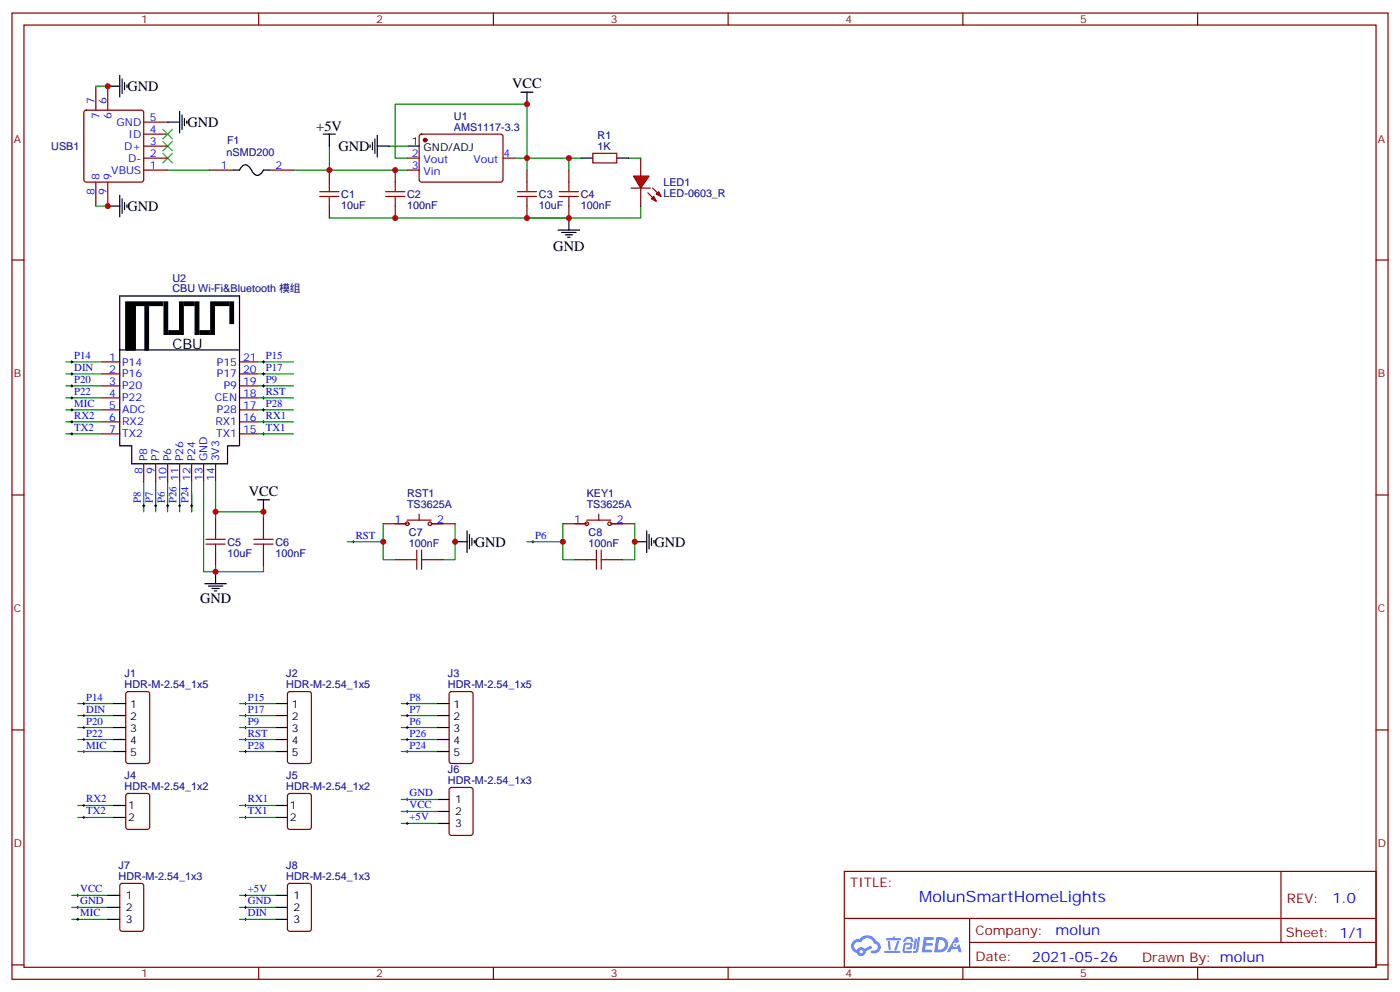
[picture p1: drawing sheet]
<svg xmlns="http://www.w3.org/2000/svg" width="412mm" height="292mm" viewBox="0 0 412 292" stroke-linecap="round" stroke-linejoin="round" font-family="sans-serif">
<g fill="none" stroke="#870000" stroke-width=".35">
<path d="M3.5 3.8h405.4v284.4h-405.4zM7.1 7.4h398.2v277.3h-398.2zM76.2 3.8v3.6M145.3 3.8v3.6M214.5 3.8v3.6M283.6 3.8v3.6M352.8 3.8v3.6M3.5 76.5h3.6M405.3 76.5h3.6M3.5 145.7h3.6M405.3 145.7h3.6M3.5 214.8h3.6"/>
<path d="M405.3 214.8h3.6M248.7 256.4h156.6v28.3h-156.6zM377.3 256.5v20.8M248.7 270.3h156.5M285.6 277.3h119.6M285.6 270.3v14.1M3.5 284h3.6M76.2 284.7v3.5M145.3 284.7v3.5M214.5 284.7v3.5M283.6 284.7v3.5M352.8 284.7v3.5"/>
<path d="M405.3 284h3.6"/>
</g>
<g fill="#5487ff">
<path d="M272.1 275.8h2.6l.3 .2-.1 .5-2 .1-.1 .9h1.6l.4 .4-.4 .4h-1.7l-.2 1.2h1.8l.3 .4-.2 .3-2.9 .1z"/>
<path d="M281.4 275.8h.7l.4 1.3-.7 .4a.74 .74 0 0 0-1.1 .3 .74 .74 0 0 0 .5 1 .74 .74 0 0 0 .9-.7l.5-.2 .7 2.3h-.9l-.2-.9h-1.9l-.5 .9h-.9z"/>
<path d="M269.5 276.2h.6l-.4 2.9a.31 .31 0 0 1-.3 .3 .31 .31 0 0 1-.3-.3z"/>
<path d="M270.4 275.7h.6l-.5 4a.89 .89 0 0 1-.7 .7 .89 .89 0 0 1-.9-.3l1-.5z"/>
<path d="M266.8 275.9l.6-.2 1.2 .1 .5 1.3-.6 .1-.4-.9-1 .1a.95 .95 0 0 1-1 .8l-.1-.2z"/>
<path d="M266.4 277.6l1.8-.2a1.04 1.04 0 0 1 .6 1.1 1.04 1.04 0 0 1-.8 .9h-.7a.29 .29 0 0 1-.3-.3 .29 .29 0 0 1 .3-.3h.7l.2-.8-1.4 .1-.4 1.7h1.9a.29 .29 0 0 1 .3 .4 .29 .29 0 0 1-.3 .2h-2l-.4-.3 .2-2.1z"/>
<path d="M260.5 279.8h4.4a.3 .3 0 0 1 .3 .3 .3 .3 0 0 1-.3 .3h-4.3z"/>
<path d="M264.3 276.9h.6l-.5 1.7a1.02 1.02 0 0 1-.7 1.1l-.2-.3z"/>
<path d="M261.5 277h.6l.3 2.3-.3 .3-.3-.2z"/>
<path d="M261.1 276.1h1.9l.2-.5h.5l-.1 .5h1.5a.29 .29 0 0 1 .3 .3 .29 .29 0 0 1-.3 .3h-3.9z"/>
<path d="M275.8 275.8l-.6 4.5h1.4a2.27 2.27 0 0 0 2.7-2.3 2.27 2.27 0 0 0-2.7-2.2zM276.6 276.6a1.5 1.5 0 0 1 1.8 1.5 1.5 1.5 0 0 1-1.9 1.4h-.3z"/>
<path d="M251.4 276.9a2.09 2.09 0 0 0 1 3.6 1.37 1.37 0 0 0 1.5 .8 1.37 1.37 0 0 0 1.1-1.4l2-.9-.5-.7-1.8 .9a1.4 1.4 0 0 0-2.3 .4 1.32 1.32 0 0 1-.6-1.8 1.32 1.32 0 0 1 1.9-.5 2.02 2.02 0 0 1 2-1.2 2.02 2.02 0 0 1 1.8 1.6 1.09 1.09 0 0 1 1.1 1.3 1.09 1.09 0 0 1-1.6 .7 .41 .41 0 0 0-.5 .4 .41 .41 0 0 0 .4 .4 1.89 1.89 0 0 0 2.4-1.1 1.89 1.89 0 0 0-1.2-2.4 2.98 2.98 0 0 0-5-.7l-1 .2zM253.2 280.1a.52 .52 0 0 1 1 0 .52 .52 0 0 1-1 0z"/>
<circle cx="281.4" cy="278" r=".28"/>
</g>
<path d="M37 88.9h2.9v14.1h-2.9zM40.2 88.9h7.8v1h-7.8zM42.7 90.3h1v12.7h-1zM48.3 88.9h1.1v9.5h-1.1zM49.7 97.3h2.9v1.1h-2.9zM52.9 88.9h1.1v9.5h-1.1zM54.3 88.9h2.8v1h-2.8zM57.5 88.9h1.1v9.5h-1.1zM58.9 97.3h2.8v1.1h-2.8zM62.1 88.9h1v9.5h-1zM63.5 88.9h3.9v1h-3.9zM67.7 88.9h1.1v6.3h-1.1z" fill="#000" stroke="#000" stroke-width=".35"/>
<g fill="none" stroke="#000" stroke-width=".35">
<path d="M153.5 27.1h3.5M155.2 27.1v3.6M68.8 50.1h1.8l.5-1a1.56 1.56 0 0 1 2.7 .6l.2 .2a2.13 2.13 0 0 0 2.3 1.6l1.3-1.4h1.8M119.9 43h3.6M35.3 103v28.2h3.5v5.3h28.2v-5.3h3.6v-28.2M35.3 103v-15.9h35.3v15.9M35.3 103h35.3M75.8 147.1h3.6M77.6 147.1v3.5M60.3 171.8h6.4M61.4 172.5h4.2M62.4 173.2h2.2"/>
<path d="M63.1 173.9h.8M63.5 168.2v3.6"/>
</g>
<g fill="none" stroke="#870000" stroke-width=".35">
<path d="M24.9 32.6l.5-.2h16.2l.5 .2 .2 .5v19.8l-.2 .5-.5 .2h-16.2l-.5-.2-.2-.5v-19.8zM28.2 25.4v7M31.7 25.4v7M42.3 35.9h7.1M42.3 39.5h7.1M123.7 39.7l.5-.2h23.5l.5 .7-.1 13-.6 .4-23.6-.1-.4-.6v-12.7zM28.2 53.6v7M31.7 53.6v7M42.3 46.5h7.1M42.3 50.1h7.1M42.3 43h7.1M61.7 50.1h7.1"/>
<path d="M79.4 50.1h7M119.9 46.5h3.6M119.9 50.1h3.6M148.2 46.5h3.5M30 106.5h5.3M30 117.1h5.3M30 113.6h5.3M30 110h5.3M70.6 106.5h5.2M70.6 117.1h5.2M70.6 113.6h5.2M70.6 110h5.2"/>
<path d="M30 127.7h5.3M30 124.1h5.3M30 120.6h5.3M42.3 136.5v5.3M45.9 136.5v5.3M49.4 136.5v5.3M52.9 136.5v5.3M56.4 136.5v5.3M60 136.5v5.3M63.5 136.5v5.3M70.6 127.7h5.2M70.6 124.1h5.2"/>
<path d="M70.6 120.6h5.2M63.5 152.4v3.5M77.6 152.4v3.5M63.5 162.9v3.6M77.6 162.9v3.6"/>
</g>
<path d="M60.7 158.7h5.6M63.5 155.9v2.8M74.8 158.7h5.6M77.6 155.9v2.8M60.7 160.1h5.6M63.5 160.1v2.8M74.8 160.1h5.6M77.6 160.1v2.8" fill="none" stroke="#a10000" stroke-width=".35"/>
<g fill="none" stroke="#008700" stroke-width=".35">
<path d="M49.4 50.1h12.3M86.4 50.1h33.5M97 43v7.1M151.7 46.5h3.5M167.6 46.5v3.6M188.7 60.6v3.6h-21.1M19.4 117.1h10.6M19.4 113.6h10.6M19.4 110h10.6M19.4 106.5h10.6M75.8 117.1h10.6M75.8 113.6h10.6"/>
<path d="M75.8 110h10.6M75.8 106.5h10.6M19.4 120.6h10.6M19.4 124.1h10.6M19.4 127.7h10.6M75.8 120.6h10.6M75.8 124.1h10.6M75.8 127.7h10.6M42.3 141.8v8.8M45.9 141.8v8.8M49.4 141.8v8.8M52.9 141.8v8.8"/>
<path d="M56.4 141.8v8.8v-5.3M60 141.8v26.4h17.6v-1.7M63.5 150.6h14.1v1.8M63.5 141.8v10.6M63.5 166.5v1.7"/>
</g>
<g fill="none" stroke="#000" stroke-width=".29">
<path d="M20.8 110h.7M20.8 117.1h.7M20.8 106.5h.7M20.8 113.6h.7M21.2 106.2v.7M21.2 109.7v.7M21.2 113.2v.7M21.2 116.7v.7M77.3 110h.7M77.3 117.1h.7M77.3 106.5h.7M77.3 113.6h.7"/>
<path d="M77.6 106.2v.7M77.6 109.7v.7M77.6 113.2v.7M77.6 116.7v.7M20.8 120.6h.7M20.8 124.1h.7M20.8 127.7h.7M21.2 120.3v.7M21.2 123.8v.7M21.2 127.3v.7M77.3 120.6h.7M77.3 124.1h.7"/>
<path d="M77.3 127.7h.7M77.6 120.3v.7M77.6 123.8v.7M77.6 127.3v.7M42 148.8h.7M42.3 148.5v.7M45.5 148.8h.7M45.9 148.5v.7M49 148.8h.7M49.4 148.5v.7M52.6 148.8h.7M52.9 148.5v.7"/>
<path d="M56.1 148.8h.7M56.4 148.5v.7"/>
</g>
<path d="M48 45.1l2.8 2.8M48 41.6l2.8 2.8M50.8 45.1l-2.8 2.8M50.8 41.6l-2.8 2.8" fill="none" stroke="#3c3" stroke-width=".35"/>
<circle cx="125.2" cy="41.2" r=".53" fill="#870000" stroke="#870000" stroke-width=".35"/>
<g fill="#f00" stroke="#870000" stroke-width=".35">
<path d="M186.6 51.8h4.6l-2.5 3.6z"/>
<path d="M185.9 55.4h5.7z"/>
</g>
<g fill="#870000" stroke="#870000" stroke-width=".35">
<path d="M192.3 55.4l1.4 1.4z"/>
<path d="M190.9 56.8l1.4 1.4z"/>
</g>
<g fill="#f00" stroke="#870000" stroke-width=".35">
<path d="M193.3 57.1l.7-.7 .7 1.4z"/>
<path d="M191.9 58.5l.7-.7 .7 1.4z"/>
</g>
<g fill="none" stroke="#870000" stroke-width=".35">
<path d="M97 50.1v3.5M116.4 50.1v3.5M155.2 50.1v3.5M167.6 50.1v3.5M174.6 45.1h7.1v2.8h-7.1zM188.7 46.5v5.3M188.7 55.4v5.2M97 60.6v3.6M116.4 60.6v3.6M155.2 60.6v3.6M167.6 60.6v3.6M112.9 154.1h7"/>
<path d="M119.9 153.1h7.1M123.5 151.3v1.8M127 154.1h7.1M165.8 154.1h7.1M172.9 153.1h7M176.4 151.3v1.8M179.9 154.1h7.1M116.4 164.7h3.5M127 164.7h3.5M169.3 164.7h3.6M179.9 164.7h3.5M37.3 203.7l.4-.2h5.7l.6 .4 .1 20.1-.5 .6-5.9 .1-.6-.5-.1-20z"/>
<path d="M84.9 203.7l.5-.2h5.6l.7 .4v20.1l-.4 .6-5.9 .1-.7-.5v-20zM132.5 203.7l.5-.2h5.6l.7 .4v20.1l-.4 .6-5.9 .1-.7-.5v-20zM37.3 233.7l.4-.2h5.7l.6 .4 .1 9.5-.5 .6-5.9 .1-.6-.5-.1-9.4zM84.9 233.7l.5-.2h5.6l.7 .4v9.5l-.4 .6-5.9 .1-.7-.5v-9.4zM132.5 231.9l.5-.2h5.6l.7 .5v12.9l-.4 .7-5.9 .1-.7-.5v-13zM35.5 260.2l.5-.2h5.6l.7 .4v13l-.4 .6-5.9 .1-.7-.5v-12.9zM84.9 260.2l.5-.2h5.6l.7 .4v13l-.4 .6-5.9 .1-.7-.5v-12.9z"/>
<circle cx="119.9" cy="154.1" r=".53"/>
<circle cx="126.6" cy="154.1" r=".53"/>
<circle cx="172.9" cy="154.1" r=".53"/>
<circle cx="179.6" cy="154.1" r=".53"/>
</g>
<g fill="none" stroke="#008700" stroke-width=".35">
<path d="M28.2 25.4h3.5M114.7 43h5.2M119.9 46.5h-3.5v-15.8h38.8v15.8M171.1 46.5h-15.9v3.6M185.2 46.5h3.5M28.2 60.6h3.5M97 64.2h70.6M102.3 159.4h10.6M112.9 154.1v10.6h3.5M134.1 154.1v10.6h-3.6M155.2 159.4h10.6M165.8 154.1v10.6h3.5"/>
<path d="M187 154.1v10.6h-3.6M22.9 217.6h10.6M22.9 214.1h10.6M22.9 210.6h10.6M22.9 207h10.6M70.6 217.6h10.5M70.6 214.1h10.5M70.6 210.6h10.5M70.6 207h10.5M118.2 217.6h10.6M118.2 214.1h10.6M118.2 210.6h10.6"/>
<path d="M118.2 207h10.6M22.9 221.2h10.6M22.9 237h10.6M70.6 221.2h10.5M70.6 237h10.5M118.2 221.2h10.6M118.2 238.8h10.6M118.2 235.3h10.6M22.9 240.6h10.6M70.6 240.6h10.5M118.2 242.3h10.6M21.2 263.5h10.5"/>
<path d="M21.2 267h10.5M21.2 270.5h10.5M70.6 263.5h10.5M70.6 267h10.5M70.6 270.5h10.5"/>
</g>
<g fill="none" stroke="#000" stroke-width=".35">
<path d="M31.7 25.4h3.6M35.3 22.2v6.3M36 23.2v4.3M36.7 24.3v2.1M37.4 25v.7M49.4 35.9h3.5M52.9 32.8v6.3M53.6 33.8v4.3M54.3 34.9v2.1M55 35.6v.7M95.2 39.5h3.6M97 39.5v3.5"/>
<path d="M111.1 39.8v6.4M35.3 57.5v6.3M36 58.5v4.3M36.7 59.6v2.1M109 42.7v.7M109.7 41.9v2.2M110.4 40.9v4.2M111.1 43h3.6M171.1 46.5h3.5M181.7 46.5h3.5M31.7 60.6h3.6M37.4 60.3v.7"/>
<path d="M164.4 67.7h6.3M165.5 68.4h4.2M166.5 69.1h2.1M167.2 69.8h.7M167.6 64.2v3.5M134.1 159.4h3.5M137.6 156.2v6.4M138.3 157.3v4.2M139 158.4v2.1M139.7 159.1v.7M187 159.4h3.5M190.5 156.2v6.4"/>
<path d="M191.2 157.3v4.2M191.9 158.4v2.1M192.6 159.1v.7M33.5 207h3.5M33.5 210.6h3.5M33.5 214.1h3.5M33.5 217.6h3.5M81.1 207h3.6M81.1 210.6h3.6M81.1 214.1h3.6M81.1 217.6h3.6M128.8 207h3.5"/>
<path d="M128.8 210.6h3.5M128.8 214.1h3.5M128.8 217.6h3.5M33.5 221.2h3.5M33.5 237h3.5M81.1 221.2h3.6M81.1 237h3.6M128.8 221.2h3.5M128.8 235.3h3.5M128.8 238.8h3.5M33.5 240.6h3.5M81.1 240.6h3.6"/>
<path d="M128.8 242.3h3.5M31.7 270.5h3.6M31.7 263.5h3.6M31.7 267h3.6M81.1 270.5h3.6M81.1 263.5h3.6M81.1 267h3.6"/>
</g>
<g fill="none" stroke="#a10000" stroke-width=".35">
<path d="M94.2 57.8h5.6M94.2 56.4h5.6M97 53.6v2.8M97 57.8v2.8M113.6 57.8h5.6M113.6 56.4h5.6M116.4 53.6v2.8M116.4 57.8v2.8M152.4 57.8h5.6M152.4 56.4h5.6M155.2 53.6v2.8M155.2 57.8v2.8"/>
<path d="M164.7 57.8h5.7M164.7 56.4h5.7M167.6 53.6v2.8M167.6 57.8v2.8M119.9 164.7h2.9M122.8 161.9v5.6M124.2 164.7h2.8M124.2 161.9v5.6M172.9 164.7h2.8M175.7 161.9v5.6M177.1 161.9v5.6M177.1 164.7h2.8"/>
</g>
<path d="M48 38.1l2.8 2.8M50.8 38.1l-2.8 2.8" fill="none" stroke="#3c3" stroke-width=".35"/>
<g fill="none" stroke="#000" stroke-width=".29">
<path d="M103.7 159.4h.7M104.1 159.1v.7M156.6 159.4h.7M157 159.1v.7M24.3 210.6h.7M24.3 207h.7M24.3 214.1h.7M24.3 217.6h.7M24.7 206.7v.7M24.7 210.2v.7M24.7 213.7v.8M24.7 217.3v.7"/>
<path d="M72 210.6h.7M72 207h.7M72 214.1h.7M72 217.6h.7M72.3 206.7v.7M72.3 210.2v.7M72.3 213.7v.8M72.3 217.3v.7M119.6 210.6h.7M119.6 207h.7M119.6 214.1h.7M119.6 217.6h.7"/>
<path d="M119.9 206.7v.7M119.9 210.2v.7M119.9 213.7v.8M119.9 217.3v.7M24.3 221.2h.7M24.3 237h.7M24.7 220.8v.7M24.7 236.7v.7M72 221.2h.7M72 237h.7M72.3 220.8v.7M72.3 236.7v.7"/>
<path d="M119.6 221.2h.7M119.6 238.8h.7M119.6 235.3h.7M119.9 220.8v.7M119.9 234.9v.7M119.9 238.4v.7M24.3 240.6h.7M24.7 240.2v.7M72 240.6h.7M72.3 240.2v.7M119.6 242.3h.7M119.9 242v.7"/>
<path d="M22.6 267h.7M22.6 263.5h.7M22.6 270.5h.7M22.9 263.1v.7M22.9 266.7v.7M22.9 270.2v.7M72 267h.7M72 263.5h.7M72 270.5h.7M72.3 263.1v.7M72.3 266.7v.7M72.3 270.2v.7"/>
</g>
<g fill="#c00">
<circle cx="63.5" cy="168.2" r=".88"/>
<circle cx="63.5" cy="150.6" r=".88"/>
<circle cx="77.6" cy="150.6" r=".88"/>
<circle cx="97" cy="50.1" r=".88"/>
<circle cx="155.2" cy="30.7" r=".88"/>
<circle cx="116.4" cy="50.1" r=".88"/>
<circle cx="167.6" cy="46.5" r=".88"/>
<circle cx="116.4" cy="64.2" r=".88"/>
<circle cx="155.2" cy="46.5" r=".88"/>
<circle cx="155.2" cy="64.2" r=".88"/>
<circle cx="167.6" cy="64.2" r=".88"/>
<circle cx="31.8" cy="25.4" r=".88"/>
<circle cx="31.8" cy="60.6" r=".88"/>
<circle cx="165.8" cy="159.4" r=".88"/>
<circle cx="187" cy="159.4" r=".88"/>
<circle cx="112.9" cy="159.4" r=".88"/>
<circle cx="134.1" cy="159.4" r=".88"/>
</g>
<text font-size="4.6" fill="#00f" x="270.8" y="265.5">MolunSmartHomeLights</text>
<g font-size="4.2">
<text x="37.6" y="26.8">GND</text>
<text x="150.9" y="26">VCC</text>
<text x="55.2" y="37.3">GND</text>
<text x="93.2" y="38.4">+5V</text>
<text x="99.7" y="44.4">GND</text>
<text x="37.6" y="62.1">GND</text>
<text x="163" y="73.8">GND</text>
<text x="50.8" y="102.6">CBU</text>
<text x="73.3" y="146">VCC</text>
<text x="139.9" y="160.9">GND</text>
<text x="192.8" y="160.9">GND</text>
<text x="58.9" y="177.4">GND</text>
</g>
<g font-size="4.2" fill="#00f">
<text x="392.5" y="265.7">1.0</text>
<text x="310.9" y="275.3">molun</text>
<text x="304" y="283.1">2021-05-26</text>
</g>
<g font-size="3.9" fill="#800">
<text x="250.5" y="261">TITLE:</text>
<text x="379.1" y="265.7">REV:</text>
<text x="287.4" y="275.2">Company:</text>
<text x="378.7" y="275.8">Sheet: 1/1</text>
<text x="287.4" y="282.9">Date:</text>
<text x="336.4" y="283">Drawn By: molun</text>
</g>
<g font-size="3.2" fill="#800">
<text x="41.6" y="6.8">1</text>
<text x="110.8" y="6.8">2</text>
<text x="179.9" y="6.8">3</text>
<text x="249.1" y="6.8">4</text>
<text x="318.2" y="6.8">5</text>
<text x="4.1" y="41.9">A</text>
<text x="405.9" y="41.9">A</text>
<text x="4.1" y="111.1">B</text>
<text x="405.9" y="111.1">B</text>
<text x="4.1" y="180.2">C</text>
<text x="405.9" y="180.2">C</text>
<text x="4.1" y="249.4">D</text>
<text x="405.9" y="249.4">D</text>
<text x="41.6" y="287.7">1</text>
<text x="110.8" y="287.7">2</text>
<text x="179.9" y="287.7">3</text>
<text x="249.1" y="287.7">4</text>
<text x="318.2" y="287.7">5</text>
</g>
<g font-size="3.2" fill="#00f">
<text x="27.9" y="30.7" transform="rotate(-90 27.9 30.7)">7</text>
<text x="29.3" y="35.1" transform="rotate(-90 29.3 35.1)">7</text>
<text x="31.4" y="30.7" transform="rotate(-90 31.4 30.7)">6</text>
<text x="32.8" y="35.1" transform="rotate(-90 32.8 35.1)">6</text>
<text x="44.1" y="35.6">5</text>
<text x="34.3" y="37">GND</text>
<text x="37.8" y="40.5">ID</text>
<text x="44.1" y="39.1">4</text>
<text x="36.6" y="44.1">D+</text>
<text x="37.7" y="47.6">D-</text>
<text x="44.1" y="42.7">3</text>
<text x="44.1" y="46.2">2</text>
<text x="121.3" y="46.2">2</text>
<text x="124.8" y="47.9">Vout</text>
<text x="139.5" y="47.9">Vout</text>
<text x="148.3" y="46.2">4</text>
<text x="29.3" y="52.9" transform="rotate(-90 29.3 52.9)">8</text>
<text x="32.8" y="51.1">VBUS</text>
<text x="32.8" y="52.9" transform="rotate(-90 32.8 52.9)">9</text>
<text x="44.1" y="49.7">1</text>
<text x="65" y="49.7">1</text>
<text x="81.1" y="49.7">2</text>
<text x="121.3" y="49.7">3</text>
<text x="124.8" y="51.5">Vin</text>
<text x="27.9" y="57.4" transform="rotate(-90 27.9 57.4)">8</text>
<text x="31.4" y="57.4" transform="rotate(-90 31.4 57.4)">9</text>
<text x="21.9" y="105.6">P14</text>
<text x="32.2" y="106.2">1</text>
<text x="36" y="107.6">P14</text>
<text x="63.9" y="107.6">P15</text>
<text x="71.6" y="106.2">21</text>
<text x="78.3" y="105.6">P15</text>
<text x="21.9" y="109.1">DIN</text>
<text x="21.9" y="112.7">P20</text>
<text x="32.2" y="113.2">3</text>
<text x="32.2" y="109.7">2</text>
<text x="36" y="111.1">P16</text>
<text x="63.9" y="111.1">P17</text>
<text x="71.6" y="113.2">19</text>
<text x="71.6" y="109.7">20</text>
<text x="78.3" y="109.1">P17</text>
<text x="78.3" y="112.7">P9</text>
<text x="21.9" y="119.7">MIC</text>
<text x="21.9" y="116.2">P22</text>
<text x="32.2" y="116.7">4</text>
<text x="36" y="118.1">P22</text>
<text x="36" y="114.6">P20</text>
<text x="63.3" y="118.1">CEN</text>
<text x="65.9" y="114.6">P9</text>
<text x="71.6" y="116.7">18</text>
<text x="78.3" y="116.2">RST</text>
<text x="78.3" y="119.7">P28</text>
<text x="21.9" y="123.3">RX2</text>
<text x="32.2" y="123.8">6</text>
<text x="32.2" y="120.3">5</text>
<text x="36" y="125.2">RX2</text>
<text x="36" y="121.7">ADC</text>
<text x="63.5" y="125.2">RX1</text>
<text x="63.9" y="121.7">P28</text>
<text x="71.6" y="123.8">16</text>
<text x="71.6" y="120.3">17</text>
<text x="78.3" y="123.3">RX1</text>
<text x="21.9" y="126.8">TX2</text>
<text x="32.2" y="127.3">7</text>
<text x="36" y="128.7">TX2</text>
<text x="63.7" y="128.7">TX1</text>
<text x="71.6" y="127.3">15</text>
<text x="78.3" y="126.8">TX1</text>
<text x="43.4" y="135.8" transform="rotate(-90 43.4 135.8)">P8</text>
<text x="46.9" y="135.8" transform="rotate(-90 46.9 135.8)">P7</text>
<text x="50.4" y="135.8" transform="rotate(-90 50.4 135.8)">P6</text>
<text x="54" y="135.8" transform="rotate(-90 54 135.8)">P26</text>
<text x="57.5" y="135.8" transform="rotate(-90 57.5 135.8)">P24</text>
<text x="61" y="135.8" transform="rotate(-90 61 135.8)">GND</text>
<text x="64.6" y="135.8" transform="rotate(-90 64.6 135.8)">3V3</text>
<text x="42" y="139.6" transform="rotate(-90 42 139.6)">8</text>
<text x="45.5" y="139.6" transform="rotate(-90 45.5 139.6)">9</text>
<text x="49" y="141.6" transform="rotate(-90 49 141.6)">10</text>
<text x="52.6" y="141.6" transform="rotate(-90 52.6 141.6)">11</text>
<text x="56.1" y="141.6" transform="rotate(-90 56.1 141.6)">12</text>
<text x="59.6" y="141.6" transform="rotate(-90 59.6 141.6)">13</text>
<text x="63.1" y="141.6" transform="rotate(-90 63.1 141.6)">14</text>
<text x="41.5" y="148.1" transform="rotate(-90 41.5 148.1)">P8</text>
<text x="45" y="148.1" transform="rotate(-90 45 148.1)">P7</text>
<text x="48.5" y="148.1" transform="rotate(-90 48.5 148.1)">P6</text>
<text x="52" y="148.1" transform="rotate(-90 52 148.1)">P26</text>
<text x="55.6" y="148.1" transform="rotate(-90 55.6 148.1)">P24</text>
<text x="116.2" y="153.8">1</text>
<text x="128.8" y="153.8">2</text>
<text x="169.1" y="153.8">1</text>
<text x="181.7" y="153.8">2</text>
<text x="104.8" y="158.5">RST</text>
<text x="157.7" y="158.5">P6</text>
<text x="25.4" y="209.7">DIN</text>
<text x="25.4" y="206.2">P14</text>
<text x="73" y="206.2">P15</text>
<text x="73" y="209.7">P17</text>
<text x="120.6" y="209.7">P7</text>
<text x="120.6" y="206.2">P8</text>
<text x="25.4" y="213.2">P20</text>
<text x="73" y="213.2">P9</text>
<text x="120.6" y="213.2">P6</text>
<text x="25.4" y="220.3">MIC</text>
<text x="25.4" y="216.7">P22</text>
<text x="73" y="216.7">RST</text>
<text x="73" y="220.3">P28</text>
<text x="120.6" y="220.3">P24</text>
<text x="120.6" y="216.7">P26</text>
<text x="25.4" y="236.1">RX2</text>
<text x="25.4" y="239.7">TX2</text>
<text x="73" y="239.7">TX1</text>
<text x="73" y="236.1">RX1</text>
<text x="120.6" y="237.9">VCC</text>
<text x="120.6" y="234.4">GND</text>
<text x="120.6" y="241.4">+5V</text>
<text x="23.6" y="262.6">VCC</text>
<text x="73" y="262.6">+5V</text>
<text x="23.6" y="266.1">GND</text>
<text x="23.6" y="269.7">MIC</text>
<text x="73" y="269.7">DIN</text>
<text x="73" y="266.1">GND</text>
</g>
<g font-size="3.2" fill="#000080">
<text x="133.7" y="35.2">U1</text>
<text x="133.7" y="38.4">AMS1117-3.3</text>
<text x="176.1" y="40.8">R1</text>
<text x="15.1" y="44.1">USB1</text>
<text x="66.8" y="45.9">nSMD200</text>
<text x="66.9" y="42.4">F1</text>
<text x="176" y="44.1">1K</text>
<text x="100.5" y="58.3">C1</text>
<text x="119.9" y="58.3">C2</text>
<text x="158.7" y="58.3">C3</text>
<text x="171.1" y="58.3">C4</text>
<text x="195.4" y="57.9">LED-0603_R</text>
<text x="195.4" y="54.7">LED1</text>
<text x="100.5" y="61.4">10uF</text>
<text x="119.9" y="61.4">100nF</text>
<text x="158.7" y="61.4">10uF</text>
<text x="171.1" y="61.4">100nF</text>
<text x="50.8" y="82.9">U2</text>
<text x="50.8" y="86">CBU Wi-Fi&amp;Bluetooth 模组</text>
<text x="119.9" y="149.4">TS3625A</text>
<text x="119.9" y="146.2">RST1</text>
<text x="172.8" y="149.4">TS3625A</text>
<text x="172.8" y="146.2">KEY1</text>
<text x="67" y="160.6">C5</text>
<text x="81.1" y="160.6">C6</text>
<text x="120.5" y="160.8">100nF</text>
<text x="120.5" y="157.6">C7</text>
<text x="173.4" y="160.8">100nF</text>
<text x="173.4" y="157.6">C8</text>
<text x="67" y="163.8">10uF</text>
<text x="81.1" y="163.8">100nF</text>
<text x="36.7" y="202.5">HDR-M-2.54_1x5</text>
<text x="36.7" y="199.3">J1</text>
<text x="84.3" y="202.5">HDR-M-2.54_1x5</text>
<text x="84.3" y="199.3">J2</text>
<text x="132" y="202.5">HDR-M-2.54_1x5</text>
<text x="132" y="199.3">J3</text>
<text x="132" y="227.5">J6</text>
<text x="36.7" y="232.4">HDR-M-2.54_1x2</text>
<text x="36.7" y="229.3">J4</text>
<text x="84.3" y="232.4">HDR-M-2.54_1x2</text>
<text x="84.3" y="229.3">J5</text>
<text x="132" y="230.7">HDR-M-2.54_1x3</text>
<text x="35" y="255.7">J7</text>
<text x="84.3" y="255.7">J8</text>
<text x="35" y="258.9">HDR-M-2.54_1x3</text>
<text x="84.3" y="258.9">HDR-M-2.54_1x3</text>
</g>
<g font-size="3.2">
<text x="121.3" y="42.7">1</text>
<text x="124.8" y="44.4">GND/ADJ</text>
<text x="38.3" y="208.5">1</text>
<text x="86" y="208.5">1</text>
<text x="133.6" y="208.5">1</text>
<text x="38.3" y="212">2</text>
<text x="38.3" y="215.5">3</text>
<text x="86" y="212">2</text>
<text x="86" y="215.5">3</text>
<text x="133.6" y="212">2</text>
<text x="133.6" y="215.5">3</text>
<text x="38.3" y="219">4</text>
<text x="86" y="219">4</text>
<text x="133.6" y="219">4</text>
<text x="38.3" y="222.6">5</text>
<text x="86" y="222.6">5</text>
<text x="133.6" y="222.6">5</text>
<text x="37.7" y="238.1">1</text>
<text x="85.4" y="238.1">1</text>
<text x="134.1" y="236.3">1</text>
<text x="134.1" y="239.9">2</text>
<text x="37.7" y="241.6">2</text>
<text x="85.4" y="241.6">2</text>
<text x="134.1" y="243.4">3</text>
<text x="37" y="264.5">1</text>
<text x="37" y="268.1">2</text>
<text x="86.4" y="264.5">1</text>
<text x="86.4" y="268.1">2</text>
<text x="37" y="271.6">3</text>
<text x="86.4" y="271.6">3</text>
</g>
</svg>
